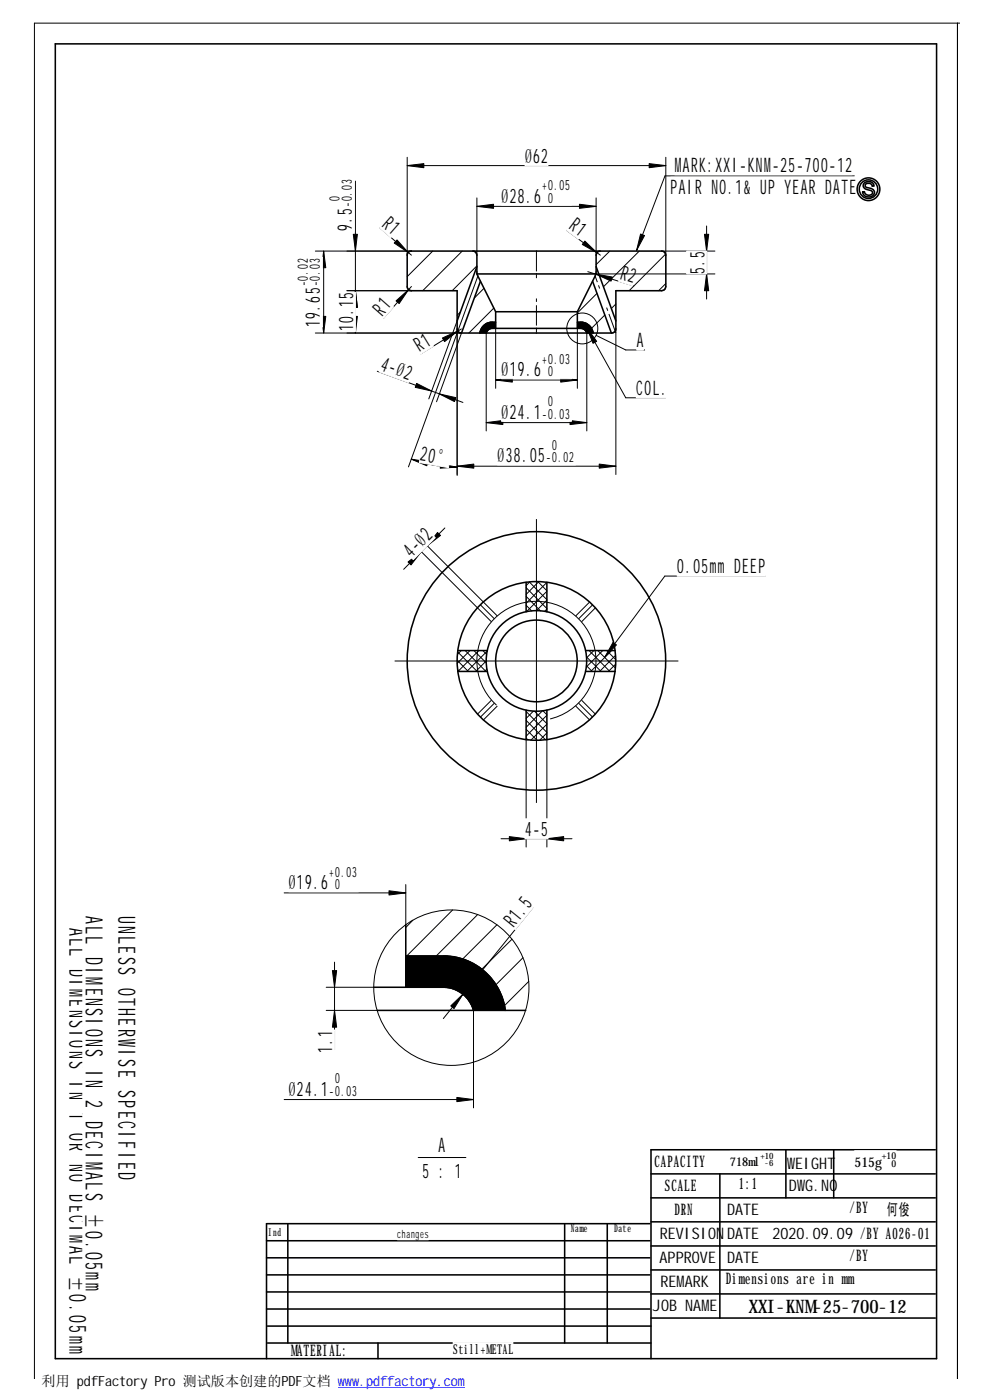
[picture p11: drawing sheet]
<svg xmlns="http://www.w3.org/2000/svg" width="297mm" height="420mm" viewBox="0 0 297 420" stroke-linecap="round" stroke-linejoin="round" font-family="sans-serif">
<g fill="none" stroke="#000" stroke-width=".47">
<path d="M16.6 13.1v394.7h264.4v-394.6h-264.4M259.4 54.8a1.76 1.76 0 0 1 2.9 1l-.6 .1a1.05 1.05 0 0 0-1.1-.9 1.05 1.05 0 0 0-1 .9l.2 .3a2.63 2.63 0 0 1 2.6 1.4 1.79 1.79 0 0 1-1.8 1.5 1.79 1.79 0 0 1-1.8-1.5l.6-.1a1.35 1.35 0 0 0 1 1.1 1.35 1.35 0 0 0 1.4-.6 1.11 1.11 0 0 0-1.3-1 1.27 1.27 0 0 1-1.3-.7 1.27 1.27 0 0 1 .2-1.5zM122.7 75.6l.7-.2h75.1a1.19 1.19 0 0 1 1.3 1.2v9.4a1.27 1.27 0 0 1-1.3 1.2h-13.7v11.5a1.27 1.27 0 0 1-1.3 1.2h-45.5l-.6-.5-.2-.7v-11.5h-13.8a1.27 1.27 0 0 1-1.2-1.2v-9.4zM141.8 75.4a1.19 1.19 0 0 1 1.3 1.2l.1 5.8 5.5 11.2M180.1 75.4a1.19 1.19 0 0 0-1.2 1.2l-.2 5.8-5.5 11.2M143.1 80l-5.9 16.3M143.1 82.2h35.7M144.1 84.4l-5.6 15.5M145.9 99.9l.7-1 1.1-.3h26.5l1.2 .3 .7 1M148.7 96.7h-1.4a3.8 3.8 0 0 0-3.3 3.2M148.7 93.6v5M148.7 93.6h24.5"/>
<path d="M173.2 96.7h1.5a3.8 3.8 0 0 1 3.3 3.2M173.2 93.6v5M177.8 84.4l5.6 15.5M178.9 80l5.9 16.3M157.9 174.8v8.8M164.1 174.8v8.8M137.4 195.2h8.8M175.7 195.2h8.9M137.4 201.5h8.8M157.9 213.1v8.9M164.1 213.1v8.9M175.7 201.5h8.9"/>
<path d="M121.8 277.6v18.7M112.1 296.3h21.3a9.5 9.5 0 0 1 8.3 5.8l.4 1.1M121.8 286.9h12.1a18.9 18.9 0 0 1 11.8 4.9 18.5 18.5 0 0 1 5.9 11.4M113.2 303.2h44.5M195.3 352.3h85.3M195.3 359.5h85.3M216 352.3v43.3M235.8 345.1v14.4M250.1 345.1v14.4M280.6 345.1h-85.3v62.7M80 377.5h115M80 372.4h115"/>
<path d="M86.4 367.2v35.9M169.4 367.2v35.9M182.2 367.2v35.9M195 367.2h-115v40.6M195.3 366.7h85.3M195.3 373.9h85.3M80 392.9h115M80 387.7h115M80 382.6h115M80.3 398h115M195.3 381.1h85.3M195.3 388.3h85.3"/>
<path d="M195.3 395.6h85.3M80.3 403.1h115M113.4 403.1v4.7"/>
<circle cx="260.6" cy="56.8" r="2.79"/>
<circle cx="260.6" cy="56.8" r="3.4"/>
<circle cx="160.9" cy="198.3" r="23.8"/>
<circle cx="160.9" cy="198.3" r="12.2"/>
<circle cx="160.9" cy="198.3" r="38.8"/>
<circle cx="160.9" cy="198.3" r="15.1"/>
</g>
<g fill="none" stroke="#000" stroke-width=".3">
<path d="M287.3 6.9v407M288 6.9h-277.7v407M106.6 54.4v45.5M122.2 49.7h77.6M122.2 47.2v29.4M143.1 59.4v17.2M178.9 59.4v17.2M199.8 47.2v29.4M256.3 52.8h-56.8l-8.5 22.3M94.6 75.4h28.8M97.1 75.4v24.5M114 68.4l9.4 8.2"/>
<path d="M129.8 75.4l-7.6 7.6M138.7 75.4l-11.9 11.8M143.1 61.9h35.8M143.1 79.8l-7.4 7.4M170 69.1l10.1 7.5M183 75.4l-4.1 4M191.8 75.4l-10.7 10.7M198.5 75.4h16M199.7 76.2l-10.9 11M212 67.8v21.9M94.6 99.9h43.8M104.1 87.2h19.3"/>
<path d="M123.4 86l-8.3 9.4M137.2 99.9l-14.6 40.2M137.2 98.7v44M137.2 96.3l-8.5 23.4M138.1 93.6l-.9 1M138.4 98.7l-12.1 7.5M138.5 99.9l-7.5 20.7M145.2 86.5l-2.9 3M145.9 99.9v29.4M148.2 92.5l-7.5 7.4M148.7 98.6v17.9M173.2 98.6v17.9"/>
<path d="M176.1 98.3l11.6 21.1h12M176.1 99.9v29.4M176.4 81.5l13.8 4.3M178.9 82.2h35.6M179.1 88.1l-5.9 5.8M181.5 94.5l-4 4.1M184.8 98.7v43.7M184.8 91.2l-1.4 1.4M199.8 85.1l-2.2 2.1M113.2 111.4l25.7 9.4M148.7 114h24.5M178.9 100.7l8.8 4.3h5.7"/>
<path d="M123.4 137.8l6.4 1.7 4.1 .6 3.3 .1M137.2 139.9h47.6M145.9 126.8h30.2M133.5 158.5l-12.4 12.4M124.6 163.8l18.7 18.6M126.4 162l18.6 18.7M157.9 179l4.3 4.3M157.9 176.4l6.2 6.2M158.8 174.6l5.3 5.4M159 174.6l-1.1 1.2M161.4 174.5l2.7 2.8M161.7 174.5l-3.8 3.9"/>
<path d="M164.1 177.5l-6.1 6.1M164.1 174.8l-6.2 6.3M229.5 172.9h-30l-18 24.3M137.2 198.2l3.3 3.3M137.3 195.7l5.9 5.8M138.4 195.2l-1.2 1.2M139.6 195.2l6.2 6.3M141 195.2l-3.8 3.9M142.2 195.2l3.7 3.7M143.7 195.2l-6.3 6.3M144.9 195.2l1.1 1.2M145.9 198.3l-3.2 3.2"/>
<path d="M146.2 195.4l-6.1 6.1M157.9 181.7l1.6 1.6M161 183.3h.1M164.1 182.8l-.7 .7M164.1 180.1l-3.1 3.2M176 199.8l1.7 1.7M176 197.2l4.3 4.3M176.7 195.2l6.3 6.3M178.2 195.2l-2.2 2.2M179.4 195.2l5.3 5.3M180.8 195.2l-4.9 5M182 195.2l2.8 2.8"/>
<path d="M183.5 195.2l-6.3 6.3M184.7 196.7l-4.8 4.8M184.7 199.3l-2.2 2.2M137.3 201l.5 .5M146.1 200.8l-.7 .7M157.9 213.5l6.2 6.3M157.9 216.2l5.8 5.8M157.9 218.9l3.3 3.3M160 213.4l-2.1 2.2M160.4 213.4l3.7 3.8M162.7 213.4l-4.8 4.9M162.9 213.4l1.2 1.1"/>
<path d="M164.1 214.7l-6.2 6.2M164.1 217.3l-4.8 4.9M164.1 220l-2.2 2.2M157.9 221.5l.5 .6M157.9 222v32.2M164.1 222v32.2M150.3 251.7h21.3M85.3 268h36.5M121.8 265.5v12.1M123.9 276.2l-2.1 2.1M135.8 273.1l-13.8 13.8M143.3 274.5l-12.4 12.4"/>
<path d="M149.1 277.5l-10.3 10.3M159.9 272.3l-26.9 33.4M97.9 296.3h14.2M100.4 288.8v26.2M153.6 281.9l-9 9M156.9 287.4l-8.1 8.1M158.7 294.5l-7.3 7.3M97.9 303.2h15.3M142.1 303.2v29.3M85.3 330h56.8M125.5 347.4h14.3"/>
<circle cx="174.7" cy="98.6" r="4.6"/>
<circle cx="135.4" cy="296.4" r="23.3"/>
</g>
<g fill="#fff" stroke="#fff" stroke-width=".3">
<path d="M19.9 278.4h7.2v127.9h-7.2z" fill-rule="evenodd"/>
<path d="M24.8 274.8h7.2v112.5h-7.2z" fill-rule="evenodd"/>
<path d="M34.7 274.8h7.1v79.4h-7.1z" fill-rule="evenodd"/>
<path d="M219 345.5h13.1v5.1h-13.1z" fill-rule="evenodd"/>
<path d="M256.4 345.4h12.5v5.5h-12.5z" fill-rule="evenodd"/>
<path d="M231.7 367.8h24.2v4.7h-24.2z" fill-rule="evenodd"/>
<path d="M224.7 389.2h47.3v5.6h-47.3z" fill-rule="evenodd"/>
<path d="M119.2 368.7h9.4v3.4h-9.4z" fill-rule="evenodd"/>
<path d="M131.6 340.4h2v6.1h-2z" fill-rule="evenodd"/>
<path d="M126.7 348.4h11.8v5.9h-11.8z" fill-rule="evenodd"/>
<path d="M94.4 309.1h6v6.9h-6z" fill-rule="evenodd"/>
<path d="M155.8 268l4.6 3.7-5.8 7.3-4.7-3.8z" fill-rule="evenodd"/>
<path d="M86.6 322.2h21v7.4h-21z" fill-rule="evenodd"/>
<path d="M203.2 166.9h26.4v6h-26.4z" fill-rule="evenodd"/>
<path d="M157.5 245.7h6.9v6.1h-6.9z" fill-rule="evenodd"/>
<path d="M126.3 157.1l4.3 4.3-6.6 6.5-4.2-4.2z" fill-rule="evenodd"/>
<path d="M150.5 54.1h20.9v7.5h-20.9z" fill-rule="evenodd"/>
<path d="M157.5 43.7h6.9v6h-6.9z" fill-rule="evenodd"/>
<path d="M117.9 63.8l3.3 3-3.9 4.5-3.4-2.9z" fill-rule="evenodd"/>
<path d="M113.6 88.1l4.5 4-3 3.4-4.4-4z" fill-rule="evenodd"/>
<path d="M173.6 64.3l3.5 2.6-3.5 4.9-3.6-2.7z" fill-rule="evenodd"/>
<path d="M187.4 78.7l4.2 1.3-1.7 5.8-4.3-1.4z" fill-rule="evenodd"/>
<path d="M206 75.4h6v6.8h-6z" fill-rule="evenodd"/>
<path d="M98.8 53.4h7.5v16.1h-7.5z" fill-rule="evenodd"/>
<path d="M202.4 46.4h53.3v6.1h-53.3z" fill-rule="evenodd"/>
<path d="M201.2 53.2h55.7v6h-55.7z" fill-rule="evenodd"/>
<path d="M191.1 99.1h1.9v6h-1.9z" fill-rule="evenodd"/>
<path d="M190.9 113.4h9.4v6h-9.4z" fill-rule="evenodd"/>
<path d="M126.8 132.9l8.8 1.6-1.1 5.8-8.7-1.5z" fill-rule="evenodd"/>
<path d="M149.3 132h23.4v7.5h-23.4z" fill-rule="evenodd"/>
<path d="M150.5 119h20.9v7.4h-20.9z" fill-rule="evenodd"/>
<path d="M123.1 101.1l3.8-2.3 3.1 5.1-3.7 2.3z" fill-rule="evenodd"/>
<path d="M115.8 106l8.7 3.2-2 5.6-8.8-3.2z" fill-rule="evenodd"/>
<path d="M100.7 87.7h5.9v11.8h-5.9z" fill-rule="evenodd"/>
<path d="M89.3 77.2h7.4v20.9h-7.4z" fill-rule="evenodd"/>
<path d="M150.5 106.2h20.9v7.5h-20.9z" fill-rule="evenodd"/>
<path d="M86.6 260.1h21v7.5h-21z" fill-rule="evenodd"/>
<path d="M266.1 360.5h6.7v4.8h-6.7z" fill-rule="evenodd"/>
<path d="M258.1 367.7h20.9v4.7h-20.9z" fill-rule="evenodd"/>
<path d="M136 402.8h17.9v4.1h-17.9z" fill-rule="evenodd"/>
</g>
<g fill="#000" stroke="#000" stroke-width=".3">
<path d="M122.2 49.7l5-.6v1.2z" fill-rule="evenodd"/>
<path d="M194.8 49.1l5 .6-5 .6z" fill-rule="evenodd"/>
<path d="M106 70.3h1.2l-.6 5.1z" fill-rule="evenodd"/>
<path d="M119.1 72l3.4 3.8-4.2-2.9z" fill-rule="evenodd"/>
<path d="M143.1 61.9l5-.6v1.2z" fill-rule="evenodd"/>
<path d="M173.9 61.3l5 .6-5 .6z" fill-rule="evenodd"/>
<path d="M175.5 72.3l3.6 3.6-4.4-2.5z" fill-rule="evenodd"/>
<path d="M192.2 70.2l1.2 .5-2.4 4.4z" fill-rule="evenodd"/>
<path d="M211.4 70.3h1.2l-.6 5.1z" fill-rule="evenodd"/>
<path d="M96.5 95h1.2l-.6 4.9z" fill-rule="evenodd"/>
<path d="M97.1 75.4l.6 4.9h-1.2z" fill-rule="evenodd"/>
<path d="M106.6 87.2l.6 5h-1.2z" fill-rule="evenodd"/>
<path d="M106 95h1.2l-.6 4.9z" fill-rule="evenodd"/>
<path d="M106.6 87.2l.6 5h-1.2z" fill-rule="evenodd"/>
<path d="M118.8 90.3l3.8-3.4-2.8 4.2z" fill-rule="evenodd"/>
<path d="M145.1 97.7l1.6-.9 2-.1v1.9l-1.8 .1-.6 .5-.4 .7h-1.9l.4-1.3zM173.2 96.7h1.5a3.8 3.8 0 0 1 3.3 3.2h-1.9l-.4-.7-.7-.5-1.8-.1z" fill-rule="evenodd"/>
<path d="M178.7 82.3l5 .8-.4 1.3z" fill-rule="evenodd"/>
<path d="M212 82.2l.6 5h-1.2z" fill-rule="evenodd"/>
<path d="M125 115.1l4.5 2.2-4.9-1.1z" fill-rule="evenodd"/>
<path d="M132.8 101.4l4.5-2-3.9 3.1z" fill-rule="evenodd"/>
<path d="M131.9 118.2l4.9 1.1-.4 1.2z" fill-rule="evenodd"/>
<path d="M148.7 114l5-.6v1.3z" fill-rule="evenodd"/>
<path d="M168.2 113.4l5 .6-5 .7z" fill-rule="evenodd"/>
<path d="M176.1 98.3l2.9 4.1-1.1 .6z" fill-rule="evenodd"/>
<path d="M123.4 137.8l5 .8-.3 1.2z" fill-rule="evenodd"/>
<path d="M132.2 139.3l5 .9-5.1 .3z" fill-rule="evenodd"/>
<path d="M137.2 139.9l5-.6v1.2z" fill-rule="evenodd"/>
<path d="M145.9 126.8l5-.6v1.2z" fill-rule="evenodd"/>
<path d="M171 126.2l5.1 .6-5.1 .6z" fill-rule="evenodd"/>
<path d="M179.8 139.3l5 .6-5 .6z" fill-rule="evenodd"/>
<path d="M131.3 159.8l.9 .9-4 3.1z" fill-rule="evenodd"/>
<path d="M122.4 168.7l4-3.1-3.1 3.9z" fill-rule="evenodd"/>
<path d="M183.9 192.8l1.1 .7-3.5 3.7z" fill-rule="evenodd"/>
<path d="M152.8 251.1l5.1 .6-5.1 .6z" fill-rule="evenodd"/>
<path d="M164.1 251.7l5-.6v1.2z" fill-rule="evenodd"/>
<path d="M116.7 267.3l5.1 .7-5.1 .6z" fill-rule="evenodd"/>
<path d="M99.7 291.3h1.3l-.6 5z" fill-rule="evenodd"/>
<path d="M121.8 286.9l13.5 .1 3.5 .8 2.9 1.2 3.3 2.3 2.9 2.9 1.2 1.8 1.2 2.4 1 2.8 .3 2h-9.5l-.9-2.1-1.8-2.3-2.4-1.6-1.9-.7-1.5-.2h-11.8z" fill-rule="evenodd"/>
<path d="M100.4 303.2l.6 5.1h-1.3z" fill-rule="evenodd"/>
<path d="M135.3 301.9l3.6-3.5-2.7 4.3z" fill-rule="evenodd"/>
<path d="M137.1 329.4l5 .6-5 .6z" fill-rule="evenodd"/>
</g>
<path d="M137.2 99.9l6.2-17.1M118.4 198.4h85.1M148.3 185.7l-4.2-4.2M173.6 185.7l4.2-4.2M148.3 211l-4.2 4.2M173.6 211l4.2 4.2M161 241v-85.2" fill="none" stroke="#000" stroke-width=".3" stroke-dasharray="143.3 17.3 4.1 17.3" stroke-linecap="butt"/>
<g fill="none" stroke="#000" stroke-width=".3" stroke-dasharray="71.1 17.3" stroke-linecap="butt">
<path d="M147.4 186.6l-4.1-4.2M149.2 184.9l-4.2-4.2M172.7 184.9l4.2-4.2M174.5 186.6l4.1-4.2M147.4 210.1l-4.1 4.2M149.2 211.9l-4.2 4.2M172.7 211.9l4.2 4.2M174.5 210.1l4.1 4.2"/>
<circle cx="160.9" cy="198.3" r="17.9"/>
</g>
<path d="M161 75.4v24.5M184.8 99.9l-6.2-17.1" fill="none" stroke="#000" stroke-width=".3" stroke-dasharray="6.1 1 1" stroke-linecap="butt"/>
<path d="M101.4 416.3h38.1" fill="none" stroke="#00f" stroke-width=".3"/>
<g font-size="7.1">
<text x="25.7" y="274.8" transform="rotate(90 25.7 274.8)">AL</text>
<text x="35.6" y="274.8" transform="rotate(90 35.6 274.8)">UNLESS OTHERWISE SPECIFIED</text>
<text x="20.8" y="278.4" transform="rotate(90 20.8 278.4)">ALL DIMENSIONS IN 1 OR NO DECIMAL ±0.05mm</text>
<text x="25.7" y="281" transform="rotate(90 25.7 281)">L DIMENSIONS IN 2 DECIMALS ±0.05mm</text>
</g>
<g font-size="6">
<text x="157.5" y="49">Ø62</text>
<text x="202.4" y="51.6">MARK:XXI-KNM-25-700-12</text>
<text x="201.2" y="58.3">PAIR NO.1&amp; UP YEAR DATE</text>
<text x="150.5" y="60.8">Ø28.6</text>
<text x="105.5" y="69.5" transform="rotate(-90 105.5 69.5)">9.5</text>
<text x="114.4" y="67.8" transform="rotate(41 114.4 67.8)">R1</text>
<text x="170.4" y="68.5" transform="rotate(37 170.4 68.5)">R1</text>
<text x="185.8" y="83.7" transform="rotate(17 185.8 83.7)">R2</text>
<text x="211.3" y="82.2" transform="rotate(-90 211.3 82.2)">5.5</text>
<text x="114.6" y="95" transform="rotate(-49 114.6 95)">R1</text>
<text x="96" y="98.1" transform="rotate(-90 96 98.1)">19.65</text>
<text x="106" y="99.5" transform="rotate(-90 106 99.5)">10.15</text>
<text x="125.9" y="105.6" transform="rotate(-31 125.9 105.6)">R1</text>
<text x="191.1" y="104.2">A</text>
<text x="114" y="110.9" transform="rotate(20 114 110.9)">4-Ø2</text>
<text x="150.5" y="112.9">Ø19.6</text>
<text x="190.9" y="118.6">COL.</text>
<text x="150.5" y="125.6">Ø24.1</text>
<text x="125.9" y="138.1" transform="rotate(10 125.9 138.1)">20°</text>
<text x="149.3" y="138.7">Ø38.05</text>
<text x="123.5" y="167.5" transform="rotate(-45 123.5 167.5)">4-Ø2</text>
<text x="203.2" y="172.1">0.05mm DEEP</text>
<text x="157.5" y="250.9">4-5</text>
<text x="86.6" y="266.8">Ø19.6</text>
<text x="154.1" y="278.6" transform="rotate(-51 154.1 278.6)">R1.5</text>
<text x="99.7" y="316" transform="rotate(-90 99.7 316)">1.1</text>
<text x="86.6" y="328.8">Ø24.1</text>
<text x="131.6" y="345.6">A</text>
<text x="126.7" y="353.5">5 : 1</text>
</g>
<text font-size="5.6" x="224.7" y="394">XXI-KNM-25-700-12</text>
<g font-size="4.8">
<text x="196.4" y="350.2">CAPACITY</text>
<text x="236.1" y="350.8">W</text>
<text x="238.5" y="350.8">EIGHT</text>
<text x="199.5" y="357.4">SCALE</text>
<text x="221.7" y="356.8">1:1</text>
<text x="236.7" y="357.5">DW.NO</text>
<text x="241.6" y="357.5">G</text>
<text x="202.4" y="364.7">DRN</text>
<text x="218.2" y="364.7">DATE</text>
<text x="254.9" y="364.2">/BY</text>
<text x="266.1" y="364.6">何俊</text>
<text x="198" y="371.9">REVISIONDATE</text>
<text x="231.7" y="371.9">2020.09.09</text>
<text x="258.1" y="371.8">/BY A026-01</text>
<text x="197.9" y="379.1">APPROVE</text>
<text x="218.2" y="379.1">DATE</text>
<text x="254.9" y="378.6">/BY</text>
<text x="198.2" y="386.4">REM</text>
<text x="205.4" y="386.4">ARK</text>
<text x="217.8" y="385.5">Dimensions are in mm</text>
<text x="195.9" y="393.6">JOB NAM</text>
<text x="212.9" y="393.6">E</text>
<text x="87.3" y="406.9">MATERIAL:</text>
</g>
<g font-size="4.3">
<text x="162.7" y="57.1">+0.05</text>
<text x="101.9" y="60.4" transform="rotate(-90 101.9 60.4)">0</text>
<text x="105.5" y="62.1" transform="rotate(-90 105.5 62.1)">-0.03</text>
<text x="164.4" y="60.8">0</text>
<text x="92.3" y="85.9" transform="rotate(-90 92.3 85.9)">-0.02</text>
<text x="96" y="85.9" transform="rotate(-90 96 85.9)">-0.03</text>
<text x="162.7" y="109.3">+0.03</text>
<text x="164.4" y="112.9">0</text>
<text x="162.7" y="125.6">-0.03</text>
<text x="164.4" y="121.9">0</text>
<text x="165.7" y="135">0</text>
<text x="163.9" y="138.7">-0.02</text>
<text x="98.8" y="263.1">+0.03</text>
<text x="100.5" y="266.8">0</text>
<text x="98.8" y="328.8">-0.03</text>
<text x="100.5" y="325.1">0</text>
</g>
<text font-size="4.2" x="12.5" y="415.8">利用 pdfFactory Pro 测试版本创建的PDF文档 ww</text>
<text font-size="4.2" fill="#00f" x="103.5" y="415.8">w.pdffactory.com</text>
<g font-size="4.1">
<text x="256.4" y="350.4">515g</text>
<text x="136" y="406.3">Still+METAL</text>
</g>
<text font-size="3.7" x="219" y="350.1">718ml</text>
<text font-size="3.4" x="119.2" y="371.6">changes</text>
<g font-size="3.3">
<text x="80.6" y="370.8">Ind</text>
<text x="171.2" y="369.6">Name</text>
<text x="184.3" y="369.7">Date</text>
</g>
<g font-size="2.9">
<text x="264.6" y="347.8">+10</text>
<text x="267.5" y="350.3">0</text>
</g>
<g font-size="2.6">
<text x="228.2" y="347.8">+10</text>
<text x="229.5" y="350.1">-6</text>
</g>
</svg>
